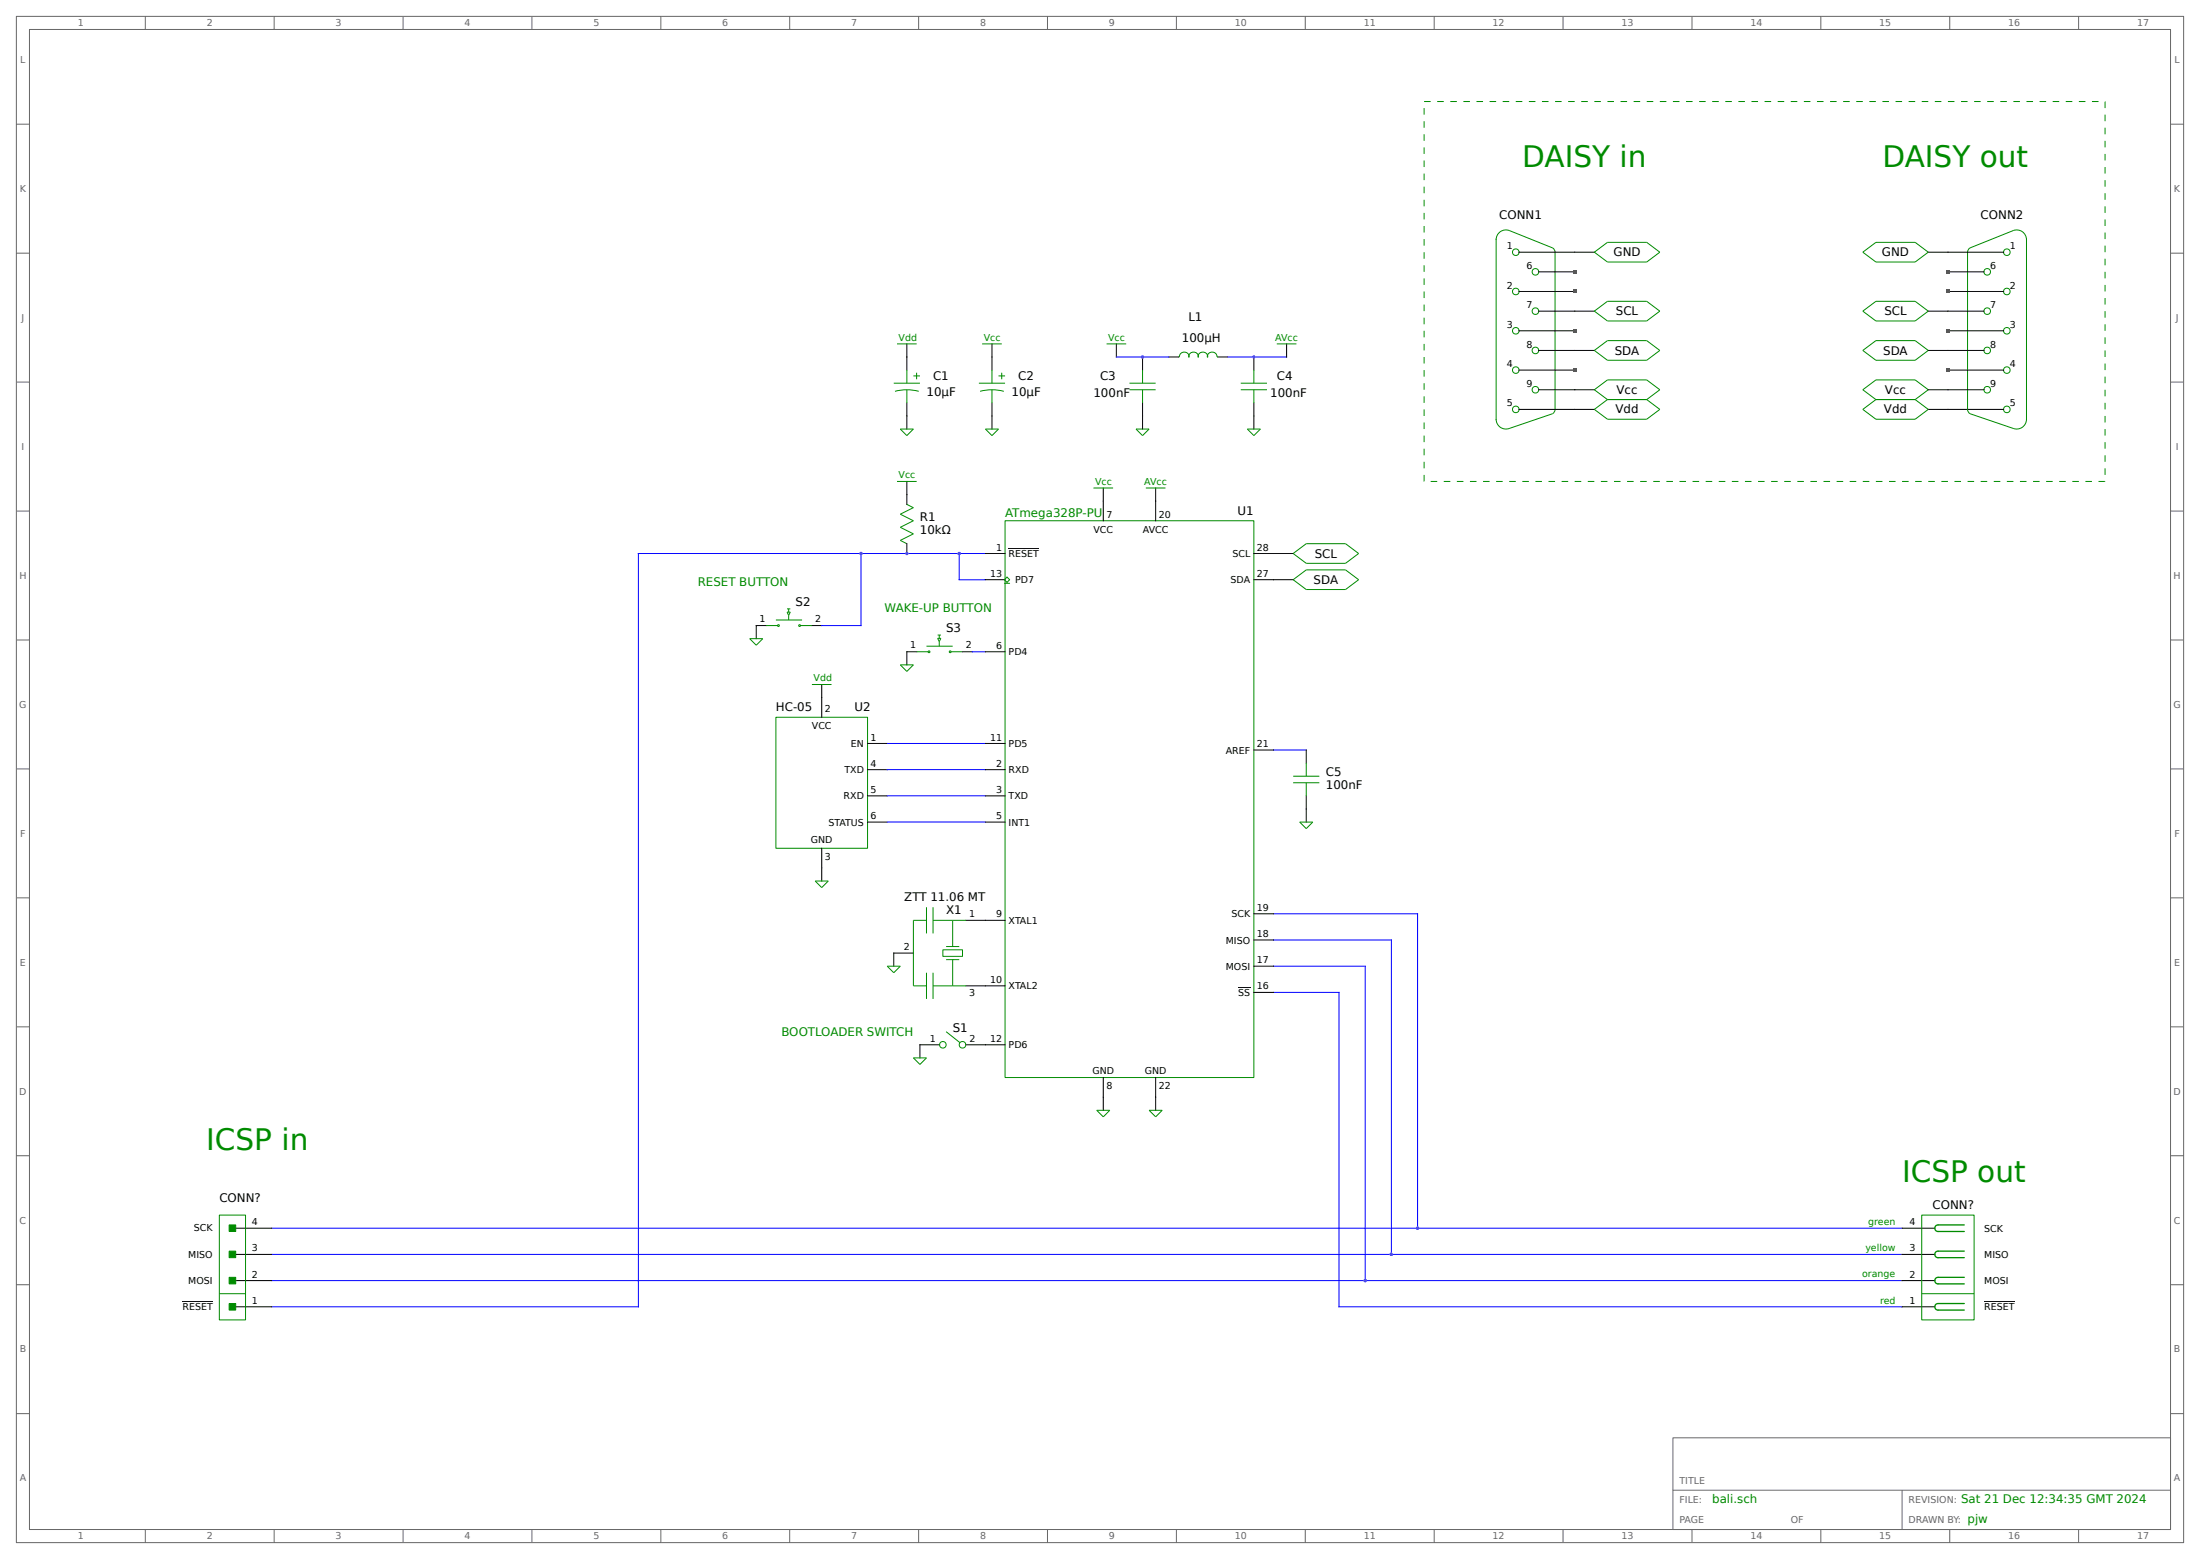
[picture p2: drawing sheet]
<svg xmlns="http://www.w3.org/2000/svg" width="853mm" height="605mm" viewBox="0 0 853 605" stroke-linecap="round" stroke-linejoin="round" font-family="sans-serif">
<g fill="none" stroke="#666" stroke-width=".39">
<path d="M6.3 6.3h840.8v591.9h-840.8zM11.4 11.4h830.6v581.7h-830.6zM56.4 6.3v5.1M106.4 6.3v5.1M156.4 6.3v5.1M206.4 6.3v5.1M256.4 6.3v5.1M306.3 6.3v5.1M356.4 6.3v5.1M406.3 6.3v5.1M456.4 6.3v5.1M506.3 6.3v5.1"/>
<path d="M556.4 6.3v5.1M606.3 6.3v5.1M656.4 6.3v5.1M706.3 6.3v5.1M756.4 6.3v5.1M806.3 6.3v5.1M6.3 48.2h5.1M842 48.2h5.1M6.3 98.2h5.1M842 98.2h5.1M6.3 148.2h5.1M842 148.2h5.1"/>
<path d="M6.3 198.2h5.1M842 198.2h5.1M6.3 248.2h5.1M842 248.2h5.1M6.3 298.2h5.1M842 298.2h5.1M6.3 348.2h5.1M842 348.2h5.1M6.3 398.2h5.1M842 398.2h5.1M6.3 448.2h5.1M842 448.2h5.1"/>
<path d="M6.3 498.2h5.1M842 498.2h5.1M6.3 548.2h5.1M649 557.5h193v35.6h-193zM842 548.2h5.1M649 577.8h193M737.9 577.8v15.3M56.4 593.1v5.1M106.4 593.1v5.1M156.4 593.1v5.1M206.4 593.1v5.1M256.4 593.1v5.1"/>
<path d="M306.3 593.1v5.1M356.4 593.1v5.1M406.3 593.1v5.1M456.4 593.1v5.1M506.3 593.1v5.1M556.4 593.1v5.1M606.3 593.1v5.1M656.4 593.1v5.1M706.3 593.1v5.1M756.4 593.1v5.1M806.3 593.1v5.1"/>
</g>
<g fill="none" stroke="#008b00" stroke-width=".39">
<path d="M580.4 93a3.8 3.8 0 0 1 5.1-3.6l16.8 6.7M580.4 92.6v70.3M602.3 96.1l.6 .6 .3 1.1v61.4l-.9 1.2-16.9 5.8M618.5 97.8l5.1-3.8h15.2l5.1 3.8-5.1 3.8h-15.2zM722.6 97.8l5.1-3.8h15.2l5.1 3.8-5.1 3.8h-15.2zM781 89.4a3.8 3.8 0 0 1 5.1 3.6M781 89.4l-16.8 6.7-.9 1.3v61.3l.3 1.2 .6 .5 16.9 5.8M786.1 92.6v70.3M348 133.3h7.6M381 133.3h7.6M429.3 133.3h7.6M457.2 138.4h.3a1.84 1.84 0 0 1 1.9-1.9 1.84 1.84 0 0 1 1.8 2 1.81 1.81 0 0 1 1.8-2 1.81 1.81 0 0 1 1.8 2 1.81 1.81 0 0 1 1.8-2 1.81 1.81 0 0 1 1.8 2 1.88 1.88 0 0 1 1.8-2 1.88 1.88 0 0 1 1.9 1.9h.3"/>
<path d="M495.3 133.3h7.6M618.5 120.6l5.1-3.8h15.2l5.1 3.8-5.1 3.9h-15.2zM618.5 135.9l5.1-3.8h15.2l5.1 3.8-5.1 3.8h-15.2zM722.6 120.6l5.1-3.8h15.2l5.1 3.8-5.1 3.9h-15.2zM722.6 135.9l5.1-3.8h15.2l5.1 3.8-5.1 3.8h-15.2zM346.7 148.6h10.2M347.2 151.7a17.8 17.8 0 0 1 9.2 0M351.8 143.5v5.1M351.8 151.1v5.1M354.3 145.8h2.6M355.6 144.5v2.6M379.7 148.6h10.2"/>
<path d="M380.2 151.7a17.8 17.8 0 0 1 9.2 0M384.8 143.5v5.1M384.8 151.1v5.1M387.3 145.8h2.6M388.6 144.5v2.6M438.1 148.6h10.2M438.1 151.1h10.2M443.2 143.5v5.1M443.2 151.1v5.1M481.3 148.6h10.2M481.3 151.1h10.2M486.4 143.5v5.1"/>
<path d="M486.4 151.1v5.1M623.6 154.9h15.2M623.6 154.9l-5.1-3.8 5.1-3.8h15.2l5.1 3.8-5.1 3.8M623.6 154.9l-5.1 3.8 5.1 3.9h15.2l5.1-3.9-5.1-3.8M727.7 154.9l-5.1-3.8 5.1-3.8h15.2l5.1 3.8-5.1 3.8M727.7 154.9h15.2M727.7 154.9l-5.1 3.8 5.1 3.9h15.2l5.1-3.9-5.1-3.8M349.2 166.4h5.1l-2.5 2.5zM382.3 166.4h5l-2.5 2.5zM440.7 166.4h5.1l-2.6 2.5zM483.9 166.4h5l-2.5 2.5zM580.4 162.6a3.8 3.8 0 0 0 5.1 3.5"/>
<path d="M786.1 162.6a3.8 3.8 0 0 1-5.1 3.5M348 186.7h7.6M351.8 195.6l2.5 1.2-5.1 2.6 5.1 2.5-5.1 2.6 5.1 2.5-5.1 2.5 2.6 1.3M424.2 189.2h7.6M444.5 189.2h7.6M389.9 201.9h96.5v215.9h-96.5zM501.6 214.6l5.1-3.8h15.3l5 3.8-5 3.8h-15.3zM305.3 236.1h1.3M305.3 237.4h1.3l-.7 1.2zM305.9 236.1v1.3M305.9 238.6v1.8M389.6 224.8l1.1-1 1 1-1 1z"/>
<path d="M389.6 226.2h2.1M501.6 224.8l5.1-3.8h15.3l5 3.8-5 3.8h-15.3zM290.8 247.6h5.1l-2.5 2.6zM297.2 242.6h4.4M301 240.4h10.1M301.7 242.3h.5v.5h-.5zM309.9 242.3h.5v.5h-.5zM310.5 242.6h4.5M349.2 257.8h5.1l-2.5 2.5zM355.6 252.7h4.4M359.4 250.6h10.2M360.2 252.5h.4v.5h-.4z"/>
<path d="M363.7 246.3h1.3M363.7 247.5h1.3l-.6 1.3zM364.4 246.3v1.2M364.4 248.8v1.7M368.4 252.5h.4v.5h-.4zM368.9 252.7h4.5M301 278.1h35.5v50.8h-35.5zM315 265.4h7.6M506.7 295.9v5.1M501.6 301h10.2M501.6 303.5h10.2M504.2 318.8h5.1l-2.6 2.5z"/>
<path d="M506.7 303.5v5.1M316.2 341.6h5.1l-2.5 2.6zM359.4 356.9h-5.1v25.4h5.1M359.4 351.8v10.1M361.9 356.9h12.7M361.9 351.8v10.1M369.6 356.9v10.1M344.2 374.6h5l-2.5 2.6zM359.4 377.2v10.1M361.9 377.2v10.1M365.8 368.3h7.6v2.5h-7.6zM367 367h5.1"/>
<path d="M367 372.1h5.1M369.6 372.1v10.2M361.9 382.3h12.7M354.3 410.2h5.1l-2.5 2.5zM367 400l5.4 4.3M425.4 430.5h5.1l-2.5 2.6zM445.8 430.5h5l-2.5 2.6zM85.1 471.2h10.1v40.6h-10.1zM745.5 471.2h20.3v40.6h-20.3zM85.1 501.6h10.1M745.5 501.6h20.3"/>
<circle cx="588" cy="97.8" r="1.28"/>
<circle cx="778.5" cy="97.8" r="1.28"/>
<circle cx="588" cy="113" r="1.28"/>
<circle cx="595.6" cy="105.4" r="1.28"/>
<circle cx="770.9" cy="105.4" r="1.28"/>
<circle cx="778.5" cy="113" r="1.28"/>
<circle cx="588" cy="128.3" r="1.28"/>
<circle cx="595.6" cy="120.7" r="1.28"/>
<circle cx="595.6" cy="135.9" r="1.28"/>
<circle cx="770.9" cy="120.7" r="1.28"/>
<circle cx="770.9" cy="135.9" r="1.28"/>
<circle cx="778.5" cy="128.3" r="1.28"/>
<circle cx="588" cy="143.5" r="1.28"/>
<circle cx="588" cy="158.8" r="1.28"/>
<circle cx="595.6" cy="151.1" r="1.28"/>
<circle cx="770.9" cy="151.1" r="1.28"/>
<circle cx="778.5" cy="158.8" r="1.28"/>
<circle cx="778.5" cy="143.5" r="1.28"/>
<circle cx="365.7" cy="405.1" r="1.28"/>
<circle cx="373.4" cy="405.1" r="1.28"/>
</g>
<g fill="none" stroke="#000" stroke-width=".39">
<path d="M589.3 97.8h29.2M748 97.8h29.2M589.3 113h21.6M596.9 105.4h14M755.6 113h21.6M755.6 105.4h14M351.8 133.3v10.2M384.8 133.3v10.2M433.1 133.3v5.1M443.2 138.4v5.1M453.4 138.4h3.8M472.4 138.4h3.8"/>
<path d="M486.4 138.4v5.1M499.1 133.3v5.1M589.3 128.3h21.6M596.9 120.6h21.6M596.9 135.9h21.6M748 120.6h21.6M748 135.9h21.6M755.6 128.3h21.6M351.8 156.2v10.2M384.8 156.2v10.2M443.2 156.2v10.2M486.4 156.2v10.2"/>
<path d="M589.3 158.7h29.2M589.3 143.5h21.6M596.9 151.1h21.6M748 158.7h29.2M748 151.1h21.6M755.6 143.5h21.6M351.8 186.7v8.9M428 189.2v12.7M448.3 189.2v12.7M351.8 210.8v3.8M382.3 214.6h7.6M391.3 212.7h11.7"/>
<path d="M486.4 214.6h15.2M382.3 224.8h7.6M486.4 224.8h15.2M297.2 242.6h-3.8v5M315 242.6h3.8M355.6 252.7h-3.8v5.1M373.4 252.7h3.8M382.3 252.7h7.6M318.8 265.4v12.7M336.5 288.3h7.7M336.5 298.4h7.7M382.3 288.3h7.6"/>
<path d="M382.3 298.4h7.6M486.4 290.8h7.6M506.7 290.8v5.1M336.5 308.6h7.7M336.5 318.8h7.7M382.3 308.6h7.6M382.3 318.8h7.6M506.7 308.6v10.2M318.8 328.9v12.7M374.6 356.9h15.3M486.4 354.3h7.6M354.3 369.6h-7.6v5"/>
<path d="M486.4 374.6h7.6M486.4 364.5h7.6M374.6 382.3h15.3M480.3 382.9h4.7M486.4 384.8h7.6M364.5 405.1h-7.6v5.1M374.6 405.1h15.3M428 417.8v12.7M448.3 417.8v12.7M90.2 476.2h15.2M737.9 476.2h12.7M90.2 496.6h15.2"/>
<path d="M90.2 486.4h15.2M737.9 496.6h12.7M737.9 486.4h12.7M70.8 504.7h11.8M90.2 506.7h15.2M737.9 506.7h12.7M769.7 504.8h11.8"/>
</g>
<g fill="none" stroke="#00f" stroke-width=".39">
<path d="M433.1 138.4h20.3M476.2 138.4h22.9M334 214.6v28h-15.2M372.1 214.6v10.2h10.2M382.3 214.6h-134.7v292.1h-142.2M377.2 252.7h5.1M344.2 288.3h38.1M344.2 298.4h38.1M494 290.8h12.7M344.2 308.6h38.1M344.2 318.8h38.1M494 354.3h55.9v121.9"/>
<path d="M494 374.6h35.6v122M494 364.5h45.8v121.9M494 384.8h25.4v121.9h218.5M105.4 476.2h632.5M105.4 496.6h632.5M105.4 486.4h632.5"/>
</g>
<g fill="#008b00" stroke="#008b00" stroke-width=".39">
<path d="M88.9 475h2.5v2.5h-2.5z"/>
<path d="M88.9 485.1h2.5v2.6h-2.5z"/>
<path d="M88.9 495.3h2.5v2.5h-2.5z"/>
<path d="M88.9 505.5h2.5v2.5h-2.5z"/>
</g>
<path d="M762 475h-10.2a1.27 1.27 0 0 0-1.2 1.3 1.27 1.27 0 0 0 1.2 1.2h10.2M762 485.1h-10.2a1.27 1.27 0 0 0-1.2 1.3 1.27 1.27 0 0 0 1.2 1.3h10.2M762 495.3h-10.2a1.27 1.27 0 0 0-1.2 1.3 1.27 1.27 0 0 0 1.2 1.2h10.2M762 505.5h-10.2a1.27 1.27 0 0 0-1.2 1.2 1.27 1.27 0 0 0 1.2 1.3h10.2" fill="none" stroke="#008b00" stroke-width=".51"/>
<path d="M552.4 39.4h264.2v147.3h-264.2z" fill="none" stroke="#008b00" stroke-width=".39" stroke-dasharray="2.5 2.5" stroke-linecap="butt"/>
<g fill="#a020f0">
<circle cx="351.8" cy="214.6" r=".64"/>
<circle cx="372.1" cy="214.6" r=".64"/>
<circle cx="334" cy="214.6" r=".64"/>
<circle cx="549.9" cy="476.2" r=".64"/>
<circle cx="529.6" cy="496.6" r=".64"/>
<circle cx="539.7" cy="486.4" r=".64"/>
</g>
<g fill="#f00">
<path d="M754.9 142.7h1.5v1.6h-1.5z"/>
<path d="M754.9 127.5h1.5v1.5h-1.5z"/>
<path d="M754.9 112.3h1.5v1.5h-1.5z"/>
<path d="M754.9 104.6h1.5v1.6h-1.5z"/>
<path d="M610.1 142.7h1.5v1.6h-1.5z"/>
<path d="M610.1 127.5h1.5v1.5h-1.5z"/>
<path d="M610.1 112.3h1.5v1.5h-1.5z"/>
<path d="M610.1 104.6h1.5v1.6h-1.5z"/>
</g>
<g fill="#a020f0">
<circle cx="443.2" cy="138.4" r=".64"/>
<circle cx="486.4" cy="138.4" r=".64"/>
</g>
<g font-size="11.5" fill="#008b00">
<text x="590.5" y="64.8">DAISY in</text>
<text x="730.2" y="64.8">DAISY out</text>
<text x="80" y="445.8">ICSP in</text>
<text x="737.9" y="458.5">ICSP out</text>
</g>
<g font-size="4.6">
<text x="581.6" y="85.1">CONN1</text>
<text x="768.3" y="85.1">CONN2</text>
<text x="625.9" y="99.4">GND</text>
<text x="730.1" y="99.4">GND</text>
<text x="461" y="124.6">L1</text>
<text x="626.8" y="122.2">SCL</text>
<text x="731" y="122.2">SCL</text>
<text x="458.5" y="132.5">100µH</text>
<text x="626.4" y="137.5">SDA</text>
<text x="730.6" y="137.5">SDA</text>
<text x="361.9" y="147.3">C1</text>
<text x="395" y="147.3">C2</text>
<text x="426.7" y="147.3">C3</text>
<text x="495.3" y="147.3">C4</text>
<text x="359.4" y="153.7">10µF</text>
<text x="392.4" y="153.7">10µF</text>
<text x="424.2" y="154.1">100nF</text>
<text x="492.8" y="154.1">100nF</text>
<text x="627.1" y="152.7">Vcc</text>
<text x="731.2" y="152.7">Vcc</text>
<text x="626.7" y="160.3">Vdd</text>
<text x="730.8" y="160.3">Vdd</text>
<text x="356.9" y="201.9">R1</text>
<text x="480" y="199.5">U1</text>
<text x="356.9" y="207">10kΩ</text>
<text x="510" y="216.2">SCL</text>
<text x="509.6" y="226.4">SDA</text>
<text x="308.6" y="234.9">S2</text>
<text x="367" y="245.1">S3</text>
<text x="301" y="275.7">HC-05</text>
<text x="331.5" y="275.7">U2</text>
<text x="514.3" y="301">C5</text>
<text x="514.3" y="306.1">100nF</text>
<text x="350.8" y="349.2">ZTT 11.06 MT</text>
<text x="367" y="354.3">X1</text>
<text x="369.6" y="400">S1</text>
<text x="85.1" y="466.1">CONN?</text>
<text x="749.7" y="468.6">CONN?</text>
</g>
<g font-size="4.6" fill="#008b00">
<text x="389.9" y="200.7">ATmega328P-PU</text>
<text x="270.7" y="227.3">RESET BUTTON</text>
<text x="343.2" y="237.5">WAKE-UP BUTTON</text>
<text x="303.1" y="401.8">BOOTLOADER SWITCH</text>
<text x="664.2" y="582.9">bali.sch</text>
<text x="760.7" y="582.9">Sat 21 Dec 12:34:35 GMT 2024</text>
<text x="763.3" y="590.5">pjw</text>
</g>
<g font-size="3.7" fill="#666">
<text x="30.2" y="10.2">1</text>
<text x="80.2" y="10.2">2</text>
<text x="130.2" y="10.2">3</text>
<text x="180.2" y="10.2">4</text>
<text x="230.2" y="10.2">5</text>
<text x="280.2" y="10.2">6</text>
<text x="330.2" y="10.2">7</text>
<text x="380.2" y="10.2">8</text>
<text x="430.2" y="10.2">9</text>
<text x="479" y="10.2">10</text>
<text x="529" y="10.2">11</text>
<text x="579" y="10.2">12</text>
<text x="629" y="10.2">13</text>
<text x="679" y="10.2">14</text>
<text x="729" y="10.2">15</text>
<text x="779" y="10.2">16</text>
<text x="829" y="10.2">17</text>
<text x="7.9" y="24.4">L</text>
<text x="843.5" y="24.4">L</text>
<text x="7.7" y="74.4">K</text>
<text x="843.3" y="74.4">K</text>
<text x="8.3" y="124.4">J</text>
<text x="844" y="124.4">J</text>
<text x="8.3" y="174.4">I</text>
<text x="844" y="174.4">I</text>
<text x="7.5" y="224.4">H</text>
<text x="843.2" y="224.4">H</text>
<text x="7.5" y="274.4">G</text>
<text x="843.1" y="274.4">G</text>
<text x="7.8" y="324.4">F</text>
<text x="843.5" y="324.4">F</text>
<text x="7.7" y="374.4">E</text>
<text x="843.4" y="374.4">E</text>
<text x="7.5" y="424.4">D</text>
<text x="843.1" y="424.4">D</text>
<text x="7.6" y="474.4">C</text>
<text x="843.3" y="474.4">C</text>
<text x="7.6" y="524.4">B</text>
<text x="843.3" y="524.4">B</text>
<text x="7.6" y="574.4">A</text>
<text x="651.5" y="575.3">TITLE</text>
<text x="843.3" y="574.4">A</text>
<text x="651.5" y="582.9">FILE:</text>
<text x="740.4" y="582.9">REVISION:</text>
<text x="651.5" y="590.5">PAGE</text>
<text x="694.7" y="590.5">OF</text>
<text x="740.4" y="590.5">DRAWN BY:</text>
<text x="30.2" y="596.9">1</text>
<text x="80.2" y="596.9">2</text>
<text x="130.2" y="596.9">3</text>
<text x="180.2" y="596.9">4</text>
<text x="230.2" y="596.9">5</text>
<text x="280.2" y="596.9">6</text>
<text x="330.2" y="596.9">7</text>
<text x="380.2" y="596.9">8</text>
<text x="430.2" y="596.9">9</text>
<text x="479" y="596.9">10</text>
<text x="529" y="596.9">11</text>
<text x="579" y="596.9">12</text>
<text x="629" y="596.9">13</text>
<text x="679" y="596.9">14</text>
<text x="729" y="596.9">15</text>
<text x="779" y="596.9">16</text>
<text x="829" y="596.9">17</text>
</g>
<g font-size="3.7">
<text x="584.5" y="96.6">1</text>
<text x="779.7" y="96.6">1</text>
<text x="592.1" y="104.3">6</text>
<text x="772" y="104.3">6</text>
<text x="584.5" y="111.9">2</text>
<text x="779.7" y="111.9">2</text>
<text x="592.1" y="119.5">7</text>
<text x="772" y="119.5">7</text>
<text x="584.5" y="127.1">3</text>
<text x="779.7" y="127.1">3</text>
<text x="592.1" y="134.7">8</text>
<text x="772" y="134.7">8</text>
<text x="584.5" y="142.4">4</text>
<text x="779.7" y="142.4">4</text>
<text x="592.1" y="150">9</text>
<text x="772" y="150">9</text>
<text x="584.5" y="157.6">5</text>
<text x="779.7" y="157.6">5</text>
<text x="429.3" y="200.8">7</text>
<text x="449.6" y="200.8">20</text>
<text x="424.2" y="206.7">VCC</text>
<text x="443.4" y="206.7">AVCC</text>
<text x="386.4" y="213.5">1</text>
<text x="487.6" y="213.5">28</text>
<text x="391.3" y="216">RESET</text>
<text x="478.1" y="216">SCL</text>
<text x="384.1" y="223.6">13</text>
<text x="393.8" y="226.2">PD7</text>
<text x="477.4" y="226.2">SDA</text>
<text x="487.6" y="223.6">27</text>
<text x="294.6" y="241.3">1</text>
<text x="316.2" y="241.3">2</text>
<text x="353.1" y="251.5">1</text>
<text x="374.6" y="251.5">2</text>
<text x="386.4" y="251.6">6</text>
<text x="391.3" y="254.1">PD4</text>
<text x="320" y="276">2</text>
<text x="314.9" y="282.8">VCC</text>
<text x="337.7" y="287.1">1</text>
<text x="384.1" y="287.1">11</text>
<text x="330.1" y="289.7">EN</text>
<text x="391.3" y="289.7">PD5</text>
<text x="475.5" y="292.2">AREF</text>
<text x="487.6" y="289.7">21</text>
<text x="327.6" y="299.8">TXD</text>
<text x="337.7" y="297.3">4</text>
<text x="386.4" y="297.3">2</text>
<text x="391.3" y="299.8">RXD</text>
<text x="327.3" y="310">RXD</text>
<text x="337.7" y="307.5">5</text>
<text x="386.4" y="307.5">3</text>
<text x="391.3" y="310">TXD</text>
<text x="337.7" y="317.6">6</text>
<text x="386.4" y="317.6">5</text>
<text x="321.3" y="320.2">STATUS</text>
<text x="391.3" y="320.2">INT1</text>
<text x="314.6" y="326.8">GND</text>
<text x="320" y="333.6">3</text>
<text x="487.6" y="353.2">19</text>
<text x="376" y="355.7">1</text>
<text x="386.4" y="355.7">9</text>
<text x="391.3" y="358.3">XTAL1</text>
<text x="477.7" y="355.7">SCK</text>
<text x="475.5" y="365.9">MISO</text>
<text x="487.6" y="363.3">18</text>
<text x="350.6" y="368.4">2</text>
<text x="475.5" y="376">MOSI</text>
<text x="487.6" y="373.5">17</text>
<text x="384.1" y="381.1">10</text>
<text x="391.3" y="383.7">XTAL2</text>
<text x="487.6" y="383.7">16</text>
<text x="376" y="386.2">3</text>
<text x="480.3" y="386.2">SS</text>
<text x="360.7" y="403.9">1</text>
<text x="376.1" y="403.9">2</text>
<text x="384.1" y="404">12</text>
<text x="391.3" y="406.5">PD6</text>
<text x="423.8" y="416.4">GND</text>
<text x="444.1" y="416.4">GND</text>
<text x="429.3" y="422.4">8</text>
<text x="449.6" y="422.4">22</text>
<text x="75.2" y="477.5">SCK</text>
<text x="97.7" y="475.1">4</text>
<text x="740.7" y="475.1">4</text>
<text x="769.7" y="477.6">SCK</text>
<text x="97.7" y="485.3">3</text>
<text x="740.7" y="485.3">3</text>
<text x="73" y="487.7">MISO</text>
<text x="769.7" y="487.8">MISO</text>
<text x="73" y="497.8">MOSI</text>
<text x="97.7" y="495.4">2</text>
<text x="740.7" y="495.4">2</text>
<text x="769.7" y="498">MOSI</text>
<text x="70.8" y="508">RESET</text>
<text x="97.7" y="505.6">1</text>
<text x="740.7" y="505.6">1</text>
<text x="769.7" y="508.1">RESET</text>
</g>
<g font-size="3.7" fill="#008b00">
<text x="348.6" y="132.1">Vdd</text>
<text x="381.6" y="132.1">Vcc</text>
<text x="429.9" y="132.1">Vcc</text>
<text x="494.7" y="132.1">AVcc</text>
<text x="348.6" y="185.4">Vcc</text>
<text x="424.8" y="188">Vcc</text>
<text x="443.9" y="188">AVcc</text>
<text x="315.6" y="264.2">Vdd</text>
<text x="724.7" y="475">green</text>
<text x="723.6" y="485.1">yellow</text>
<text x="722.4" y="495.3">orange</text>
<text x="729.3" y="505.5">red</text>
</g>
</svg>
